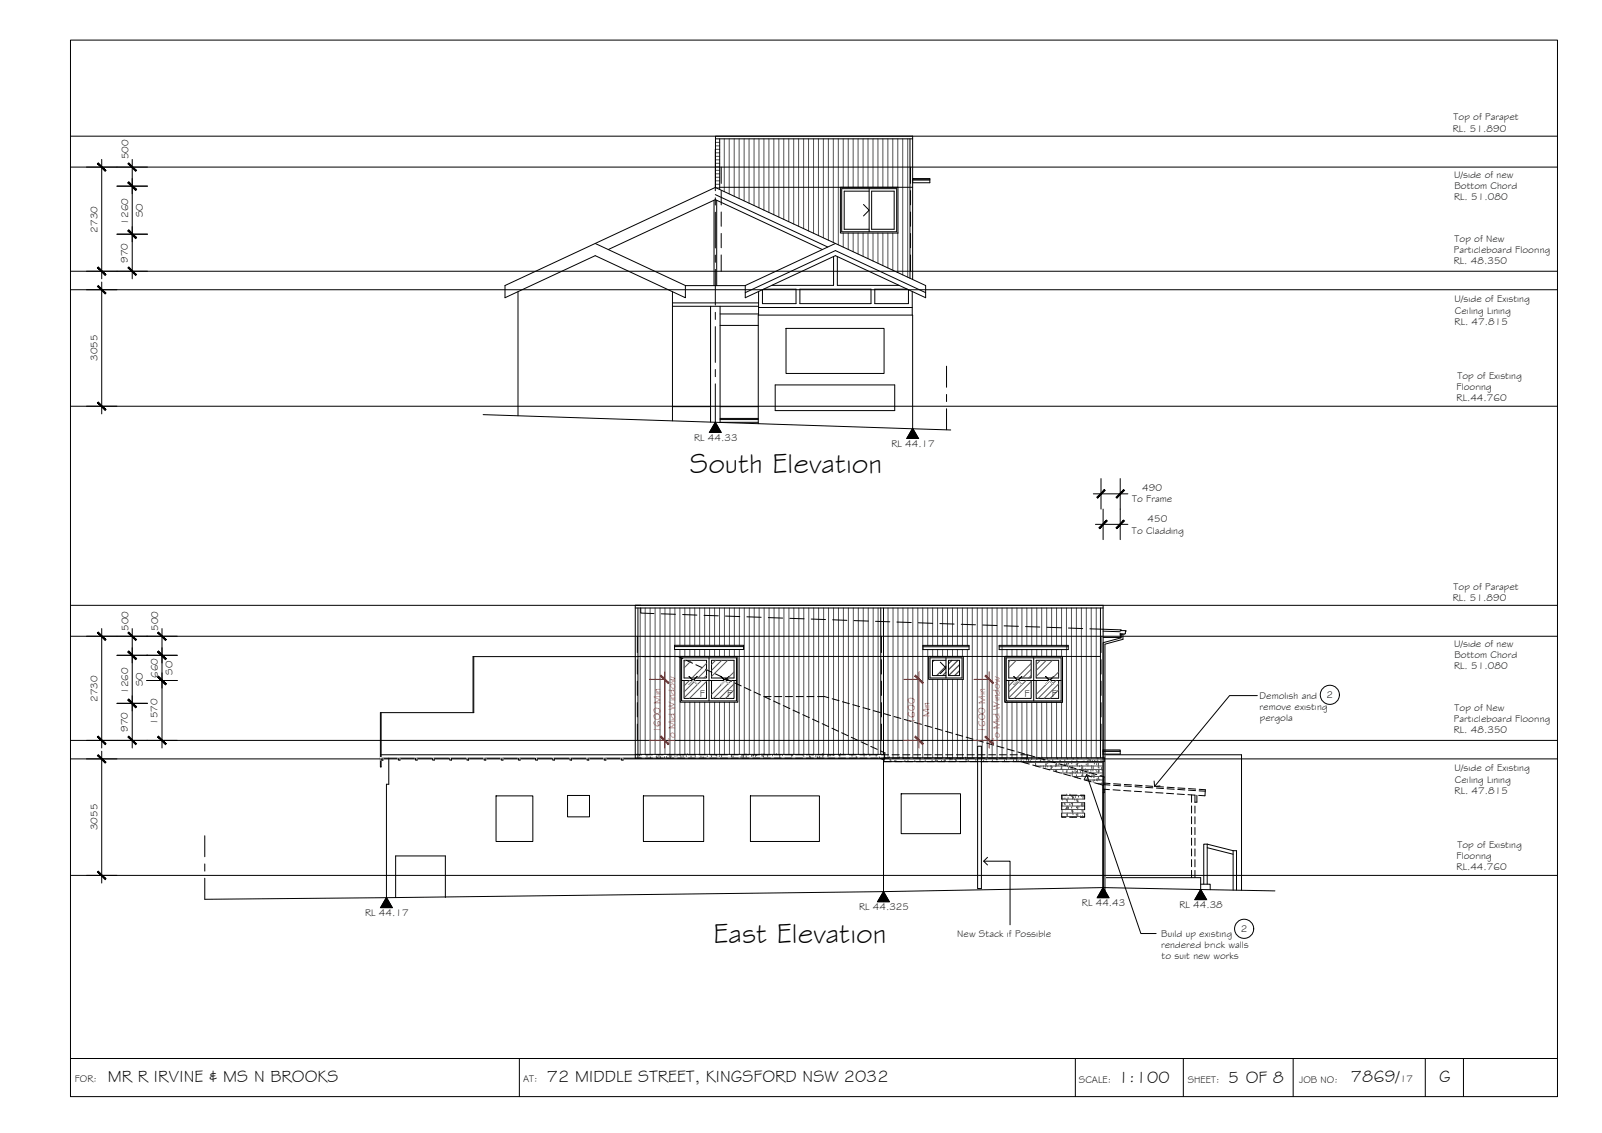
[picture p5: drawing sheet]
<svg xmlns="http://www.w3.org/2000/svg" width="420mm" height="297mm" viewBox="0 0 420 297" stroke-linecap="round" stroke-linejoin="round" font-family="sans-serif">
<!-- layer: CEILING-FLOOR LINES -->
<path d="M18.5 35.7h390M18.5 43.8h390M18.5 76h390M18.5 71.1h390M18.5 106.5h390M18.5 158.7h390M18.5 166.8h390M18.5 199h390M18.5 194.1h390M18.5 229.5h390" fill="none" stroke="#000" stroke-width=".26"/>
<!-- layer: HATCH -->
<g fill="none" stroke="#545454" stroke-width=".26">
<path d="M187.6 37.3h1.2M187.6 38.2h1.2M187.6 39.2h1.2M190 36.4v13.8M191.2 36.4v14.4M192.6 36.4v15M193.9 36.4v15.7M195.2 36.4v16.3M196.5 36.4v16.9M197.8 36.4v17.5M199.1 36.4v18.1M200.3 36.4v18.7"/>
<path d="M201.7 36.4v19.3M203 36.4v19.9M204.3 36.4v20.5M205.6 36.4v21.1M206.9 36.4v21.7M208.2 36.4v22.3M209.5 36.4v22.9M210.8 36.4v23.5M212.1 36.4v24.2M213.4 36.4v24.7M214.7 36.4v25.4M215.9 36.4v25.9"/>
<path d="M217.3 36.4v26.6M218.6 36.4v27.2M219.9 36.4v27.8M221.2 36.4v12.7M222.5 36.4v12.7M223.8 36.4v12.7M225.1 36.4v12.7M226.4 36.4v12.7M227.7 36.4v12.7M229 36.4v12.7M230.3 36.4v12.7M231.5 36.4v12.7"/>
<path d="M232.9 36.4v12.7M234.2 36.4v12.7M235.5 36.4v12.7M236.8 36.4v35.7M238.1 36.4v36.3M187.6 40.1h1.2M187.6 41h1.2M187.6 41.9h1.2M187.6 42.8h1.2M187.6 43.7h1.2M187.6 44.7h1.2M187.6 45.6h1.2"/>
<path d="M187.6 46.5h1.2M187.6 47.4h1.2M187.6 48.3h1.2M187.8 49.2h1M221.2 61.1v3.7M222.5 61.1v4.3M223.8 61.1v4.9M225.1 61.1v5.5M226.4 61.1v6.1M227.7 61.1v6.7M229 61.1v7.3M230.3 61.1v7.9"/>
<path d="M231.5 61.1v8.5M232.9 61.1v9.1M234.2 61.1v9.7M235.5 61.1v10.4M167.9 159.4v38.4M169.2 159.4v38.4M170.5 159.4v38.4M171.8 159.4v38.4M173.1 159.4v38.4M174.4 159.4v38.4M175.7 159.4v38.4M177 159.4v9.8"/>
<path d="M178.3 159.4v9.8M179.6 159.4v9.8M180.9 159.4v9.8M182.2 159.4v9.8M183.5 159.4v9.8M184.8 159.4v9.8M186.1 159.4v9.8M187.4 159.4v9.8M188.7 159.4v9.8M190 159.4v9.8M191.3 159.4v9.8M192.6 159.4v9.8"/>
<path d="M193.9 159.4v9.8M195.2 159.4v38.4M196.5 159.4v38.4M197.8 159.4v38.4M199.1 159.4v38.4M200.4 159.4v38.4M201.7 159.4v38.4M203 159.4v38.4M204.3 159.4v38.4M205.6 159.4v38.4M206.9 159.4v38.4M208.2 159.4v38.4"/>
<path d="M209.5 159.4v38.4M210.8 159.4v38.4M212.1 159.4v38.4M213.4 159.4v38.4M214.7 159.4v38.4M216 159.4v38.4M217.3 159.4v38.4M218.6 159.4v38.4M219.9 159.4v38.4M221.2 159.4v38.4M222.5 159.4v38.4M223.8 159.4v38.4"/>
<path d="M225.1 159.4v38.4M226.4 159.4v38.4M227.7 159.4v38.4M229 159.4v38.4M230.3 159.4v38.4M232.9 159.4v39.3M234.2 159.4v39.3M235.5 159.4v39.3M236.8 159.4v39.3M238.1 159.4v39.3M239.4 159.4v39.3M240.7 159.4v39.3"/>
<path d="M242 159.4v39.3M243.3 159.4v9.8M244.6 159.4v9.8M245.9 159.4v9.8M247.2 159.4v9.8M248.5 159.4v9.8M249.8 159.4v9.8M251.1 159.4v9.8M252.4 159.4v9.8M253.7 159.4v9.8M255 159.4v39.3M256.3 159.4v39.3"/>
<path d="M257.6 159.4v39.3M258.9 159.4v39.3M260.2 159.4v39.3M261.5 159.4v39.3M262.8 159.4v39.3M264.1 159.4v9.8M265.4 159.4v9.8M266.7 159.4v9.8M268 159.4v9.8M269.3 159.4v9.8M270.6 159.4v9.8M271.9 159.4v9.8"/>
<path d="M273.2 159.4v9.8M274.5 159.4v9.8M275.8 159.4v9.8M277.1 159.4v9.8M278.4 159.4v9.8M279.7 159.4v39.3M281 159.4v39.3M282.3 159.4v39.3M283.6 159.4v39.3M284.9 159.4v39.3M286.2 159.4v39.3M287.5 159.4v39.3"/>
<path d="M177 170.3v27.5M178.3 170.3v27.5M179.6 170.3v1.8M179.8 173.1l-.4 .4M180.8 178.4l-1.4 1.4M180.9 170.3v1.8M181.4 173.1l-2 2M182.2 170.3v1.8M182.4 178.4l-3 3M183.5 170.3v1.8M184 178.4l-4.6 4.6M184.8 170.3v1.8"/>
<path d="M185.3 173.9l-3.8 3.9M185.3 175.5l-2.2 2.3M185.3 177.1l-.7 .7M185.3 178.6l-4.5 4.5M186.1 170.3v1.8M187.4 170.3v1.8M187.7 173.1l-1.1 1.1M188.7 170.3v1.8M189.3 173.1l-2.7 2.7M190 170.3v1.8M190.3 178.4l-3.7 3.6M190.8 173.1l-4.2 4.2"/>
<path d="M191.3 170.3v1.8M191.8 178.4l-4.7 4.7M192.5 176.2l-1.6 1.6M192.5 177.7v.1M192.5 179.3l-3.8 3.8M192.6 170.3v1.8M193.9 170.3v27.5M243.3 170.3v28.4M244.6 170.3v1.8M244.6 178.1v20.6M244.9 173.1l-.3 .4M245.9 170.3v1.8"/>
<path d="M245.9 178.1v20.6M247.2 170.3v1.8M247.2 178.1v20.6M248.1 174.7l-2.4 2.4M248.1 176.2l-.9 .9M248.5 170.3v1.8M248.5 178.1v20.6M249.7 173.1l-.9 .9M249.8 170.3v1.8M249.8 178.1v20.6M251.1 170.3v1.8M251.1 178.1v20.6"/>
<path d="M251.2 173.1l-2.4 2.5M251.7 174.3l-2.9 2.8M251.7 175.8l-1.3 1.3M252.4 170.3v1.8M252.4 178.1v20.6M253.7 170.3v28.4M264.1 170.3v1.8M265 173.1l-.4 .4M265.4 170.3v1.8M266 178.4l-1.4 1.4M266.6 173.1l-2 2M266.7 170.3v1.8"/>
<path d="M267.6 178.4l-3 3M268 170.3v1.8M269.1 178.4l-4.5 4.6M269.3 170.3v1.8M270.5 173.9l-3.9 3.9M270.5 175.5l-2.3 2.3M270.5 177.1l-.7 .7M270.5 178.6l-4.5 4.5M270.6 170.3v1.8M271.9 170.3v1.8M272.8 173.1l-1 1.1M273.2 170.3v1.8"/>
<path d="M274.4 173.1l-2.6 2.7M274.5 170.3v1.8M275.4 178.4l-3.6 3.6M275.8 170.3v1.8M276 173.1l-4.2 4.2M277 178.4l-4.7 4.7M277.1 170.3v1.8M277.7 176.2l-1.6 1.6M277.7 177.7l-.1 .1M277.7 179.3l-3.9 3.8M278.4 170.3v1.8M167.7 198.2h.1"/>
<path d="M167.8 198.7h.1M169.7 198.4h.1M170.6 198.6h.1M172.1 198.5h.1M172.3 198.7h.1M172.8 198.4h.1M173.2 198.6h.1M174.3 198.7h.1M174.8 198.6h.1M175.5 197.9h.1M175.6 198.5h.1M175.7 198.1h.1"/>
<path d="M175.8 198.6h.1M176 198.4h.1M177 198.3h.1M177.6 198.2h.1M178.4 198.1h.1M178.6 198.5h.1M179.2 198.4h.1M179.6 184.1v13.7M179.8 197.9h.1M180 198.3h.1M180.3 197.9h.1M180.9 184.1v13.7"/>
<path d="M181.2 198.5h.1M182.2 184.1v13.7M182.3 198.3h.1M183.5 184.1v13.7M183.8 198.5h.1M184.4 198.7h.1M184.8 184.1v13.7M185.5 198.3h.1M186.1 184.1v13.7M186.6 198.4h.1M187.4 184.1v13.7M187.8 198.1h.1"/>
<path d="M188 198.3h.1M188.7 198.3h.1M188.7 184.1v13.7M189.2 198.4h.1M190 184.1v13.7M191.3 184.1v13.7M191.8 198.4h.1M192.3 198.5h.1M192.5 180.9l-2.2 2.2M192.6 184.1v13.7M194.4 198.6h.1M194.6 198.3h.1"/>
<path d="M194.9 198.6h.1M195 198.3h.1M195.7 197.9h.1M195.7 198.5h.1M197.1 198.3h.1M197.2 198.2h.1M197.6 198.2h.1M198.1 198.3h.1M198.4 198.1h.1M199.8 198.2h.1M199.8 197.9h.1M200.1 198.2h.1"/>
<path d="M200.2 198.4h.1M200.4 197.9h.1M201.3 198.3h.1M202.6 198.2h.1M203.6 197.8h.1M204.5 198.3h.1M204.5 198.6h.1M205.2 198.1h.1M207.6 198.3h.1M207.8 198.1h.1M207.9 198.1h.1M210.6 198h.1"/>
<path d="M210.8 198.3h.1M212.3 198.4h.1M212.5 198.6h.1M213.2 198h.1M214 198.3h.1M214.4 198.6h.1M215 198.6h.1M215.7 197.8h.1M215.8 198.5h.1M215.8 198h.1M215.9 198h.1M217.2 198.3h.1"/>
<path d="M217.7 198.2h.1M218.5 198.1h.1M218.6 197.9h.1M219.9 197.9h.1M220.2 198.2h.1M220.3 198.3h.1M220.4 197.8h.1M221.3 197.9h.1M223.5 198.3h.1M223.8 197.9h.1M224.6 198.6h.1M224.8 198.7h.1"/>
<path d="M226.6 197.8h.1M226.6 198.3h.1M228 198h.1M228.1 198.2h.1M229.8 198.3h.1M230.6 198.7h.1M231.8 199h.1M231.8 199.6h.1M232.3 198.9h.1M233.1 198.8h.1M233.3 198.7h.1M233.4 199.3h.1"/>
<path d="M233.6 199.5h.1M234.7 199.6h.1M235 199.6h.1M235.9 198.7h.1M236.8 198.7h.1M237 198.9h.1M237.3 199.6h.1M238.1 199.5h.1M239.9 199.6h.1M241.3 199.5h.1M241.3 199.1h.1M242.7 199.5h.1"/>
<path d="M244.5 199.5h.1M245.3 199.5h.1M245.7 199.5h.1M245.9 199.7h.1M246.9 199.6h.1M247.6 199.5h.1M247.8 199.5h.1M247.9 199.5h.1M249.1 198.9h.1M249.1 199.3h.1M249.3 199.1h.1M249.7 199.3h.1"/>
<path d="M250.5 199.2h.1M250.7 199.4h.1M250.8 199.5h.1M251.9 199h.1M252.4 198.9h.1M253.2 198.8h.1M253.3 199.4h.1M253.6 199.3h.1M253.9 199.5h.1M255.9 199.4h.1M256.9 198.7h.1M257.1 199.5h.1"/>
<path d="M258 199.6h.1M258.7 199.3h.1M260.3 199.5h.1M261.3 199.2h.1M261.4 199.1h.1M261.5 199.2h.1M263.4 199.5h.1M263.9 199.2h.1M264.1 184.1v14.6M265.4 184.1v14.6M265.8 199.5h.1M266.6 199.5h.1"/>
<path d="M266.7 199.2h.1M266.7 184.1v14.6M267 199.6h.1M267.8 199.5h.1M268 184.1v14.6M268.5 199.7h.1M268.5 199.9h20.8M268.8 199.9v.1M269.2 198.9h.1M269.2 199.3h.1M269.3 184.1v14.6M269.3 199.1h.1"/>
<path d="M269.8 199.2h.1M269.8 199.5h.1M270.2 199.7v.2M270.2 199.7h.1M270.3 199.7h.1M270.5 199.9h.1M270.6 199.1h.1M270.6 184.1v14.6M271.6 199.9v.9M271.6 199.7h.1M271.9 184.1v14.6M271.9 199.1h.1"/>
<path d="M272 199h.1M272.5 198.9h.1M272.8 199.7h.1M272.9 199.5h.1M273 199.7v.2M273.2 184.1v14.6M273.3 198.8h.1M273.6 199.2h.1M273.8 199.4h.1M274.3 199.9v.9M274.5 184.1v14.6M274.7 199h.1"/>
<path d="M274.8 199.7h.1M275.7 199.7v.2M275.8 184.1v14.6M276.1 199.5h.1M277.1 184.1v14.6M277.1 199.9v.9M277.2 198.8h.1M277.3 199h.1M277.7 180.9l-2.3 2.2M278 199.7h.1M278.1 199.6h.1M278.4 184.1v14.6"/>
<path d="M278.5 199.7v.2M279.3 199.5h.1M279.8 199.9v.9M279.9 199h.1M281.1 199.7h.1M281.2 199.7v.2M281.5 199h.1M282.4 199.5h.1M282.6 199.9h.1M282.6 199.9v.9M282.7 198.9h.1M283 200h.1"/>
<path d="M283.8 199.9h.1M284 199.7v.2M284.3 199.7h.1M285.2 199.7h.1M285.3 198.9h.1M285.3 199.9v.9M285.6 199.4h.1M285.9 199.4h.1M286.1 199.6h.1M286.6 199.7h.1M286.7 199.7v.2M287.1 199.6h.1"/>
<path d="M287.5 199.7h.1M287.9 199.5h.1M287.9 198.9h.1M288.1 199.9v.9M288.8 199.4h.1M289.2 198.8h.1M289.3 199.3h.1M289.4 199h.1M271.6 200.7h.1M271.7 200.8h17.6M273 200.8v.4M273.6 201h.1"/>
<path d="M274.2 201.1h.1M274.3 200.7h.1M274.8 201.1h.1M274.8 200.1h.1M274.9 201.7h14.4M275.6 200.9h.1M275.7 201.6h.1M275.7 200.8v.9M275.8 201.1h.1M276 201.2h.1M276.8 201h.1M276.8 202h.1"/>
<path d="M276.9 200.7h.1M277 200.8h.1M277.1 201.7v.7M277.5 200.7h.1M278.1 202.6h11.2M278.3 201.6h.1M278.3 200.6h.1M278.5 200.8v.9M278.5 202.6v.1M278.5 208.6h6M278.5 209.5h6M278.5 210.4h6"/>
<path d="M278.5 211.3h6M278.5 212.2h6M278.5 213.2h6M278.5 214.1h6M278.5 208.6v.9M278.5 210.4v.9M278.5 212.2v1M278.5 214.1v.2M278.6 209.8h.1M278.8 202.3h.1M278.8 209.5h.1M279.1 210.8h.1"/>
<path d="M279.2 200.5h.1M279.3 209.5h.1M279.3 211h.1M279.4 200.7h.1M279.4 212.3h.1M279.6 200.6h.1M279.7 202.5h.1M279.7 209.8h.1M279.7 212h.1M279.7 200.4h.1M279.8 211.8h.1M279.8 208.5h.1"/>
<path d="M279.8 213.7h.1M279.8 201.7v.9M279.9 208.5v.1M279.9 209.5v.9M279.9 211.3v.9M279.9 213.2v.9M280 201h.1M280.1 209.4h.1M280.2 211.8h.1M280.2 201.5h.1M280.2 212h.1M280.3 200.3h.1"/>
<path d="M280.6 211h.1M280.6 208.5h.1M280.7 202.9h.1M280.9 201.6h.1M281 208.8h.1M281.1 210.8h.1M281.1 211.9h.1M281.1 200.2h.1M281.1 212.7h.1M281.2 202.9h.1M281.2 212.7h.1M281.2 200.8v.9"/>
<path d="M281.2 202.6v.9M281.2 202.4h.1M281.3 208.6v.9M281.3 210.4v.9M281.3 212.2v1M281.3 214.1v.2M281.3 203.6h8M281.4 212.9h.1M281.4 213.5h.1M281.4 202.6h.1M281.5 209.2h.1M281.5 209.3h.1"/>
<path d="M281.8 209.7h.1M281.9 202.3h.1M282 202.7h.1M282 209.1h.1M282.3 200.5h.1M282.3 209.8h.1M282.3 213.7h.1M282.3 203.4h.1M282.3 202.5h.1M282.3 211.8h.1M282.4 213.7h.1M282.5 200.1h.1"/>
<path d="M282.5 211.7h.1M282.5 210.2h.1M282.6 201.7v.9M282.6 203.6v.3M282.6 212.3h.1M282.7 208.5v.1M282.7 209.5v.9M282.7 211.3v.9M282.7 213.2v.9M282.7 210.4h.1M282.8 200.1h.1M282.9 209h.1"/>
<path d="M283 211.6h.1M283.1 201h.1M283.4 202.6h.1M283.4 214.2h.1M283.6 211.2h.1M283.6 200.9h.1M283.7 201.5h.1M283.7 208.8h.1M283.7 203.4h.1M283.7 210.7h.1M283.8 211h.1M283.8 212.7h.1"/>
<path d="M283.8 211.5h.1M283.9 202.5h.1M283.9 214.1h.1M284 203.6h.1M284 200.8v.9M284 202.6v1M284 208.6v.9M284 210.4v.9M284 212.2v1M284 214.1v.2M284.3 208.8h.1M284.5 204.5h4.8"/>
<path d="M284.6 201.8h.1M284.7 202.4h.1M284.8 202h.1M284.9 200.5h.1M285 202.5h.1M285 204.5h.1M285.1 202.3h.1M285.3 201.7v.9M285.3 203.6v.9M285.7 202.8h.1M285.9 204.8h.1M286.1 202.2h.1"/>
<path d="M286.3 201.5h.1M286.3 201h.1M286.4 203.4h.1M286.6 202.1h.1M286.7 200.8v.9M286.7 202.6v1M286.7 204.5v.6M286.7 203.7h.1M286.9 203.9h.1M287 200.3h.1M287.1 204.7h.1M287.1 203.6h.1"/>
<path d="M287.5 202h.1M287.6 204.6h.1M287.6 200.5h.1M287.7 202.4h.1M287.7 205.4h1.6M287.7 204.4h.1M287.8 204.7h.1M288 201.2h.1M288.1 201.7v.9M288.1 203.6v.9M288.1 205.4v.1M288.2 201.4h.1"/>
<path d="M288.3 202.3h.1M288.4 204.5h.1M288.8 205.6h.1M288.9 201.8h.1M288.9 201.5h.1M289 203.4h.1M289 205.4h.1M289.1 204.8h.1M289.1 202.2h.1"/>
</g>
<!-- layer: MASK -->
<g fill="#fff" stroke="#fff" stroke-width=".26">
<path d="M256.4 195.6l1 25.3v-25.3zM256.4 195.6l1 25.3h-1z"/>
<path d="M294 166.2l.5 1v-1zM294 166.2l.5 1h-.5z"/>
<path d="M294 167.2l.5 .4v-.4zM292.6 167.6l1.4-.4 .5 .4z"/>
<path d="M291.2 168.5l3.3-.9h-1.9zM289.3 168.5l3.3-.9-1.4 .9z"/>
<path d="M289.3 168.5l.5 .4 1.4-.4zM289.3 168.5l.5 .4h-.5z"/>
<path d="M289.3 168.9l.5 65v-65zM289.3 168.9l.5 65h-.5z"/>
<path d="M100 198.8l.4 .5v-.5zM100 198.8l.4 .5v-.5zM100 198.8l.4 .5h-.4zM100 198.8l.4 .5h-.4z"/>
<path d="M104.5 198.8l.4 .5v-.5zM104.5 198.8l.4 .5h-.4z"/>
<path d="M109 198.8l.4 .5v-.5zM109 198.8l.4 .5h-.4z"/>
<path d="M113.5 198.8l.4 .5v-.5zM113.5 198.8l.4 .5h-.4z"/>
<path d="M117.9 198.8l.5 .5v-.5zM117.9 198.8l.5 .5h-.5z"/>
<path d="M122.5 198.8l.4 .5v-.5zM122.5 198.8l.4 .5h-.4z"/>
<path d="M127 198.8l.4 .5v-.5zM127 198.8l.4 .5h-.4z"/>
<path d="M131.5 198.8l.4 .5v-.5zM131.5 198.8l.4 .5h-.4z"/>
<path d="M136 198.8l.4 .5v-.5zM136 198.8l.4 .5h-.4z"/>
<path d="M140.4 198.8l.5 .5v-.5zM140.4 198.8l.5 .5h-.5z"/>
<path d="M145 198.8l.4 .5v-.5zM145 198.8l.4 .5h-.4z"/>
<path d="M149.5 198.8l.4 .5v-.5zM149.5 198.8l.4 .5h-.4z"/>
<path d="M154 198.8l.4 .5v-.5zM154 198.8l.4 .5h-.4z"/>
<path d="M158.5 198.8l.4 .5v-.5zM158.5 198.8l.4 .5h-.4z"/>
<path d="M162.9 198.8l.5 .5v-.5zM162.9 198.8l.5 .5h-.5z"/>
</g>
<!-- layer: EXISTING -->
<g fill="none" stroke="#000" stroke-width=".26">
<path d="M187.3 52.5v22.4M187.6 51l29.5 13.8M188 52.5v22.4M135.9 76.5v32.5M156.1 63.8l23.7 11.1M159.5 65.4l28.1-13.1 28.1 13.1M176.4 79.4h22.6M176.4 76.5v33.8M179.8 74.9v3.2l-23.7-11.1-23.7 11.1v-3.2l55.2-25.8 55.2 25.8v3.2l-23.7-11.1-23.6 11.1v-3.2M179.8 74.9h15.7M195.5 76.7l23.6-11 23.7 11M199 76.5v6.1"/>
<path d="M200.3 75.8h8.5v3.8h-8.8v-3.6M209.8 75.8h18.6v3.8h-18.6zM218.6 67.3v7.5h-16.2M219.1 63.8l-23.6 11.1M219.6 67.3v7.5h16.2M237.9 75.8h-8.5v3.8h8.9v-3.6M239.3 76.4v6.2M176.4 80.3h22.6M186.4 80.3v30.4M188.9 80.3v30.4h10M188.9 82.3h10M188.9 85.3h10"/>
<path d="M199 80.6h40.3M206.1 86.1h25.8v11.8h-25.8zM176.4 106.6h10M188.9 109.7h10M188.9 110h10M188.9 106.6h10M198.9 111.1v-28.5h40.5v29.7M203.3 100.9h31.4v6.7h-31.4zM124.3 172.1v14.7h-24.5v14.3h.2v-14.3M166.6 172.1h-42.5v14.7M100 197.9h66.6M100.4 198.8v.5h-.4v-.5h66.6"/>
<path d="M102 198.8v6.8h-.6v29.7M104.5 198.8v.5h.4v-.5M109 198.8v.5h.4v-.5M113.5 198.8v.5h.4v-.5M117.9 198.8v.5h.5v-.5M122.5 198.8v.5h.4v-.5M127 198.8v.5h.4v-.5M131.5 198.8v.5h.4v-.5M136 198.8v.5h.4v-.5M140.4 198.8v.5h.5v-.5M145 198.8v.5h.4v-.5M149.5 198.8v.5h.4v-.5"/>
<path d="M154 198.8v.5h.4v-.5M158.5 198.8v.5h.4v-.5M162.9 198.8v.5h.5v-.5M231.7 198.8v35.9M130.1 208.7h9.6v11.9h-9.6zM148.9 208.5h5.7v5.7h-5.7zM168.7 208.7h15.9v11.9h-15.9zM196.8 208.7h18.1v11.9h-18.1zM236.4 208.1h15.5v10.5h-15.5zM278.5 213.2v1.1h1.1M278.5 210.4v1.9M279.6 208.5h-1.1v1"/>
<path d="M280.5 214.3h1.9M280.5 208.5h1.9M283.3 208.5h1.2v1M284.5 213.2v1.1h-1.2M284.5 210.4v1.9M289.3 205.9v28M289.6 206.9v.9h-.3M103.8 235.3v-10.9h13v10.9M289.3 230.1h25.6v3.4M314.9 231.8h2.5v1.4M316.6 221.3h-.9v10.5M316.6 221.3v10.5"/>
<path d="M316.6 221.3l6.8 1.7M316.6 222.2l6.8 1.8M323.4 223h.9v10.4M323.4 223v10.4"/>
</g>
<!-- layer: 0.13 -->
<g fill="none" stroke="#000" stroke-width=".26">
<path d="M189.2 43.8v4.3M189.2 50v3.7M189.2 55.6v3.7M238.8 43.8v4.3M238.8 50v3.7M238.8 55.6v3.7M189.2 61.2v3.8M189.2 66.8v4.3M238.8 61.2v3.8M238.8 66.8v4.3M168 159.4v1.3l3.5 .2M167.2 166.8v4.3"/>
<path d="M167.2 172.9v3.8M167.2 178.6v3.7M173.4 160.9l3.8 .2M179 161.1l3.8 .2M184.6 161.3l3.8 .2M190.3 161.5l3.7 .1M195.9 161.7l3.7 .1M201.5 161.9l3.8 .1M207.1 162.1l3.8 .1M212.8 162.3l3.7 .1M218.4 162.5l3.7 .1M224 162.7l3.7 .1"/>
<path d="M229.6 162.9l3.8 .1M231.2 166.8v4.3M231.2 172.9v3.8M231.2 178.6v3.7M235.2 163.1l3.8 .1M240.9 163.3l3.7 .1M246.5 163.5l3.7 .1M252.1 163.7l3.7 .1M257.7 163.9l3.8 .1M263.3 164.1l3.8 .1M269 164.3l3.7 .1M274.6 164.5l3.7 .1"/>
<path d="M280.2 164.6l3.8 .2M285.8 164.9l3.5 .1M288.8 166.8v4.3M288.8 172.9v3.8M288.8 178.6v3.7M289.3 165.5l4.5 .1M167.2 184.2v3.8M167.2 189.8v4.3M231.2 184.2v3.8M231.2 189.8v4.3M288.8 184.2v3.8M288.8 189.8v4.3"/>
<path d="M289.3 197.9h36.3v35.5"/>
</g>
<!-- layer: SERVICES -->
<path d="M294 166.2v1l-4.7 1.3v65.4h.5v-65l4.7-1.3v-1.4M256.4 195.6v37.4h1v-37.4" fill="none" stroke="#000" stroke-width=".26"/>
<!-- layer: NEWWORK -->
<g fill="none" stroke="#000" stroke-width=".26">
<path d="M187.6 36.4h51.8M188.8 36.4v13.3M238.7 36.4v36.6M187.6 49.2v-13.5h51.8v37.6M188.8 49.1h50.6M220.4 49.1h15.1v12h-15.1zM239.4 46.8h4.5v1.1h-4.5zM239.4 47.2h4.5M166.6 159.4h122.7M167.3 159.4v39.4M231 159.4v38.4M231.7 159.4v38.4"/>
<path d="M288.6 159.4v39.3M167.3 172.1h121.3M176.9 169.2h18.1v1.1h-18.1zM176.9 169.5h18.1M178.4 172.1h15.1v12h-15.1zM242.1 169.2h12.1v1.1h-12.1zM242.1 169.6h12.1M243.6 172.1h9.1v6h-9.1zM262.1 169.2h18.1v1.1h-18.1zM262.1 169.6h18.1M263.6 172.1h15.1v12h-15.1zM289.3 165l6 .3-.3 .9"/>
<path d="M293.8 166.2h1.2M293.8 166v.9M293.8 165.3h.2M294 166.2v.9h-4.7M166.6 197.8h65.4v1h-65.4v-40.1h122.7v40M232 198.7h57.6v1h-57.9M256.4 195.6h1M289.3 196.6h4.5v1.1h-4.5zM289.3 199.7v6.2M289.3 196.9h4.5"/>
</g>
<!-- layer: BORDER -->
<path d="M18.5 10.5h390v277h-390zM18.5 277.5h390M136.2 277.5v10M282 277.5v10M310.4 277.5v10M339.2 277.5v10M373.8 277.5v10M383.8 277.5v10" fill="none" stroke="#000" stroke-width=".26"/>
<!-- layer: DIMENSION -->
<g fill="none" stroke="#000" stroke-width=".26">
<path d="M22.7 43.8h16M26.7 41.8v31.3M30.7 48.8h8M34.7 41.8v31.3M22.7 76h8M22.7 71.1h16M26.7 73.9v34.6M30.7 61.4h8M22.7 106.5h8M286.8 129.5h9M287.3 137.5h8.5M288.8 125.5v8"/>
<path d="M289.3 133.5v8M293.8 125.5v16M22.7 166.8h23.8M26.7 164.8v31.3M30.7 171.8h15.8M34.7 164.8v31.3M38.5 178.4h8M42.5 169.8v10.6M42.5 164.8v9M42.5 176.4v19.7M22.7 199h8M22.7 194.1h23.8"/>
<path d="M26.7 196.9v34.6M30.7 184.4h8M22.7 229.5h8"/>
</g>
<!-- layer: 0 -->
<g fill="#000" stroke="#000" stroke-width=".26">
<path d="M25.6 42.9l2 2 .2-.2zM25.6 42.9l.2-.2 2 2z"/>
<path d="M33.8 47.7l-.2 .2 2.2 1.8zM33.6 47.9l2.2 1.8-.2 .2z"/>
<path d="M33.6 47.9l2 2 .2-.2zM33.6 47.9l.2-.2 2 2z"/>
<path d="M33.6 42.9l2 2 .2-.2zM33.6 42.9l.2-.2 2 2z"/>
<path d="M25.6 70.2l2.2 1.8-2-2zM25.6 70.2l2.2 1.8-.2 .2z"/>
<path d="M25.6 75.1l2 2 .2-.3zM25.6 75.1l.2-.2 2 1.9z"/>
<path d="M33.6 70.2l2.2 1.8-2-2zM33.6 70.2l2.2 1.8-.2 .2z"/>
<path d="M33.6 60.5l2.2 1.8-2-2zM33.6 60.5l2.2 1.8-.2 .2z"/>
<path d="M33.6 60.5l2 2 .2-.2zM33.6 60.5l.2-.2 2 2z"/>
<path d="M25.6 105.6l2.2 1.8-2-2zM25.6 105.6l2.2 1.8-.2 .2z"/>
<path d="M289.7 128.4l-1.8 2.2 2-2zM289.7 128.4l-1.8 2.2-.2-.2z"/>
<path d="M290.2 136.4l-1.8 2.2 2-2zM290.2 136.4l-1.8 2.2-.2-.2z"/>
<path d="M292.7 130.4l.2 .2 1.8-2.2zM294.7 128.4l.2 .2-2 2z"/>
<path d="M292.7 138.4l.2 .2 1.8-2.2zM294.7 136.4l.2 .2-2 2z"/>
<path d="M25.6 165.9l2 2 .2-.2zM25.6 165.9l.2-.2 2 2z"/>
<path d="M33.8 170.7l-.2 .2 2.2 1.8zM33.6 170.9l2.2 1.8-.2 .2z"/>
<path d="M33.6 170.9l2 2 .2-.2zM33.6 170.9l.2-.2 2 2z"/>
<path d="M33.6 165.9l2 2 .2-.2zM33.6 165.9l.2-.2 2 2z"/>
<path d="M41.6 170.7l-.2 .2 2.2 1.8zM41.4 170.9l2.2 1.8-.2 .2z"/>
<path d="M41.6 170.7l-.2 .2 2.2 1.8zM41.4 170.9l2.2 1.8-.2 .2z"/>
<path d="M41.4 177.5l2 2 .2-.2zM41.6 177.3l2 2-2.2-1.8z"/>
<path d="M41.4 177.5l2 2 .2-.2zM41.6 177.3l2 2-2.2-1.8z"/>
<path d="M41.4 165.9l2 2 .2-.2zM41.6 165.7l2 2-2.2-1.8z"/>
<path d="M25.8 193l-.2 .2 2.2 1.8zM25.6 193.2l2.2 1.8-.2 .2z"/>
<path d="M33.8 193l-.2 .2 2.2 1.8zM33.6 193.2l2.2 1.8-.2 .2z"/>
<path d="M33.6 183.5l2.2 1.8-2-2zM33.6 183.5l2.2 1.8-.2 .2z"/>
<path d="M33.6 183.5l2 2 .2-.2zM33.6 183.5l.2-.2 2 2z"/>
<path d="M41.6 193l-.2 .2 2.2 1.8zM41.4 193.2l2.2 1.8-.2 .2z"/>
<path d="M25.6 198.1l2 2 .2-.3zM25.6 198.1l.2-.2 2 1.9z"/>
<path d="M25.8 228.4l-.2 .2 2.2 1.8zM25.6 228.6l2.2 1.8-.2 .2z"/>
</g>
<!-- layer: BOUNDARY -->
<g fill="none" stroke="#000" stroke-width=".26">
<path d="M187.6 39.1v10.9M187.6 51.9v1.9M187.6 55.6v9.4M187.6 66.9v1.9M187.6 70.6v9.4M187.6 81.9v1.8M187.6 85.6v9.4M187.6 96.9v1.9M248.2 96v5.5M187.6 100.6v10.9M248.2 103.4v1.9M248.2 107.2v5.5"/>
<path d="M53.7 219.1v5.5M53.7 226.5v1.9M53.7 230.2v5.6"/>
</g>
<!-- layer: EXISTING DEMOLISHED -->
<g fill="none" stroke="#000" stroke-width=".26">
<path d="M166.6 172.1h1M168.5 172.1h1.9M171.3 172.1h1.9M174.1 172.1h1.9M176.9 172.1h1l1.2 .6M179.9 173.1l1.7 .8M182.5 174.3l1.7 .8M185 175.5l1.7 .8M187.6 176.6l1.7 .9M190.1 177.8l1.7 .8M192.7 179l1.7 .8M166.6 198.8h1.7"/>
<path d="M166.6 197.9h1.7M169.3 198.8h1.8M169.3 197.9h1.8M172.1 198.8h1.9M172.1 197.9h1.9M174.9 198.8h1.9M174.9 197.9h1.9M177.7 198.8h1.9M177.7 197.9h1.9M180.5 198.8h1.9M180.5 197.9h1.9M183.3 198.8h1.9"/>
<path d="M183.3 197.9h1.9M186.1 198.8h1.9M186.1 197.9h1.9M189 198.8h1.8M189 197.9h1.8M191.8 198.8h1.8M191.8 197.9h1.8M194.6 198.8h1.9M194.6 197.9h1.9M195.2 180.2l1.7 .8M197.4 198.8h1.9M197.4 197.9h1.9"/>
<path d="M197.8 181.4l1.7 .8M200.2 198.8h1.9M200.2 197.9h1.9M202.2 182.6h-1.9l1.7 .8M202.9 183.8l1.7 .8M203 198.8h1.9M203 197.9h1.9M203.2 182.6h1.8M205.4 185l1.7 .8M205.8 198.8h1.9M205.8 197.9h1.9M206 182.6h1.9"/>
<path d="M208 186.2l1.7 .8M208.6 198.8h1.9M208.6 197.9h1.9M208.8 182.6h1.9M210.5 187.4l1.7 .7M211.5 198.8h1.8M211.5 197.9h1.8M211.6 182.6h1.9M213.1 188.5l1.7 .8M214.3 198.8h1.8M214.3 197.9h1.8M214.4 182.6h1.9l1 .3"/>
<path d="M215.6 189.7l1.7 .8M217.1 198.8h1.9M217.1 197.9h1.9M218.2 190.9l1.7 .8M218.3 183.2l1.8 .5M219.9 198.8h1.9M219.9 197.9h1.9M220.7 192.1l1.7 .8M220.9 184l1.8 .5M222.7 198.8h1.9M222.7 197.9h1.9M223.3 193.3l1.7 .8"/>
<path d="M223.7 184.7l1.8 .6M225.5 198.8h1.9M225.5 197.9h1.9M225.8 194.5l1.7 .8M226.4 185.5l1.8 .5M228.3 198.8h1.9M228.3 197.9h1.9M228.4 195.7l1.7 .8M229.1 186.3l1.8 .5M230.9 196.9l1.2 .5-.2 .5v1.4l-1.1-.5M231.1 198.8h1.9M231.1 197.9h1.9"/>
<path d="M231.7 199.7h2.1M231.8 187.1l1.8 .5M234 198.8h1.8M234 197.9h1.8M234.5 187.8l1.8 .6M234.7 199.7h1.9M236.8 198.8h1.8M236.8 197.9h1.8M237.2 188.6l1.8 .5M237.5 199.7h1.9M239.6 198.8h1.9M239.6 197.9h1.9"/>
<path d="M239.9 189.4l1.8 .5M240.3 199.7h1.9M242.4 198.8h1.9M242.4 197.9h1.9M242.6 190.2l1.8 .5M243.1 199.7h1.9M245.2 198.8h1.9M245.2 197.9h1.9M245.3 190.9l1.8 .6M246 199.7h1.8M248 191.7l1.8 .5M248 198.8h1.9"/>
<path d="M248 197.9h1.9M248.8 199.7h1.8M250.7 192.5l1.8 .5M250.8 198.8h1.9M250.8 197.9h1.9M251.6 199.7h1.9M253.4 193.3l1.8 .5M253.6 198.8h1.9M253.6 197.9h1.9M254.4 199.7h1.9M256.1 194l1.8 .6M256.5 198.8h1.8"/>
<path d="M256.5 197.9h1.8M257.2 199.7h1.9M258.8 194.8l1.8 .5M259.3 198.8h1.8M259.3 197.9h1.8M260 199.7h1.9M261.5 195.6l1.8 .5M262.1 198.8h1.9M262.1 197.9h1.9M262.8 199.7h1.9M264.2 196.4l1.8 .5M264.9 198.8h1.9"/>
<path d="M264.9 197.9h1.9M265.6 199.7h2.1l2.2 .6M266.9 197.1l1.8 .6M267.7 197.9h1.7v.9h-1.7M269.6 197.9l1.8 .5M272.3 198.7l1.8 .5M275 199.5l1.8 .5M270.9 200.6l1.8 .5M273.5 201.4l1.9 .5M276.3 202.1l1.8 .5M277.7 200.3l1.8 .5M279 202.9l1.8 .5"/>
<path d="M280.4 201l1.8 .5M281.7 203.7l1.8 .5M283.1 201.8l1.8 .5M284.4 204.4l1.8 .6M285.8 202.6l1.8 .5M288.5 203.3l1.1 .4-.1 2.2-2.4-.7M289.3 206.9l1.7 .1M289.5 205.7l1.6 .1M289.5 205.3l1.6 .1M291.9 207.1l1.9 .1M292 205.9l1.9 .1M292.1 205.5l1.8 .1"/>
<path d="M294.7 207.3l1.9 .1M294.9 206.1l1.8 .1M294.9 205.7l1.8 .1M297.5 207.4l1.9 .2M297.7 206.2l1.8 .2M297.7 205.8l1.9 .2M300.3 207.6l1.9 .1M300.5 206.4l1.9 .1M300.5 206l1.9 .2M303.1 207.8l1.9 .1M303.3 206.6l1.8 .1M303.3 206.2l1.9 .1"/>
<path d="M306 208l1.8 .1M306.1 206.8l1.9 .1M306.1 206.4l1.9 .1M308.7 208.2l1.9 .1M308.9 207l1.9 .1M308.9 206.6l1.9 .1M311.6 208.3l1.8 .2v1.9M311.7 207.2l1.9 .1M311.7 206.7l1.9 .2M312.5 208.4v1.9M312.5 211.3v1.9M312.5 214.1v1.9"/>
<path d="M312.5 216.9v1.9M312.5 219.7v1.9M313.4 211.3v1.9M313.4 214.1v1.9M313.4 217v1.8M313.4 219.7v1.9M313.9 208.5v1.8h-.5M314.5 207.3l1.6 .1M314.5 206.9l1.6 .1-.1 1.6-1.6-.1M312.5 222.5v1.9M312.5 225.4v1.8M312.5 228.2v1.9"/>
<path d="M313.4 222.6v1.8M313.4 225.4v1.9M313.4 228.2v1.9"/>
</g>
<!-- layer: WINDOWS -->
<g fill="none" stroke="#000" stroke-width=".26">
<path d="M220.8 49.5h14.4v11.3h-14.4zM226.5 53.6l1.5 1.5-1.5 1.5M228 50.1h-6.6v10h6.6M228 49.5v11.3M228.6 50.1h5.9v10h-5.9zM178.8 172.5h14.4v11.3h-14.4zM178.8 178.4h14.4M179.4 178.4v4.7h5.9v-4.7M179.4 173.1h5.9v4.7h-5.9zM180.7 177.3l2.1 2.2M182.8 177.3l-2.1 2.2M186 172.5v11.3"/>
<path d="M186.6 178.4v4.7h5.9v-4.7M186.6 173.1h5.9v4.7h-5.9zM189.1 177.3l2.1 2.2-2.1-2.2M191.2 177.3l-2.1 2.2M243.9 172.5h8.4v5.3h-8.4zM246.6 173.6l1.5 1.5-1.5 1.5M248.1 173.1h-3.5v4h3.5M248.1 172.5v5.3M248.8 173.1h2.9v4h-2.9zM263.9 172.5h14.4v11.3h-14.4zM263.9 178.4h14.4M264.6 178.4v4.7h5.9v-4.7"/>
<path d="M264.6 173.1h5.9v4.7h-5.9zM265.9 177.3l2.1 2.2M268 177.3l-2.1 2.2M271.1 172.5v11.3M271.8 178.4v4.7h5.9v-4.7M271.8 173.1h5.9v4.7h-5.9zM274.2 177.3l2.1 2.2-2.1-2.2M276.3 177.3l-2.1 2.2"/>
</g>
<!-- layer: MASK -->
<g fill="none" stroke="#fff" stroke-width=".26">
<path d="M180.7 179.5l1.1-1.1 1 1.1M189.1 179.5l1-1.1 1.1 1.1M265.9 179.5l1-1.1 1.1 1.1M274.2 179.5l1.1-1.1 1 1.1M100 198.8h.4v.5h-.4zM104.5 198.8h.4v.5h-.4zM109 198.8h.4v.5h-.4zM113.5 198.8h.4v.5h-.4zM117.9 198.8h.5v.5h-.5zM122.5 198.8h.4v.5h-.4zM127 198.8h.4v.5h-.4zM131.5 198.8h.4v.5h-.4z"/>
<path d="M136 198.8h.4v.5h-.4zM140.4 198.8h.5v.5h-.5zM145 198.8h.4v.5h-.4zM149.5 198.8h.4v.5h-.4zM154 198.8h.4v.5h-.4zM158.5 198.8h.4v.5h-.4zM162.9 198.8h.5v.5h-.5z"/>
</g>
<!-- layer: 0 -->
<path d="M329.8 182.4h-7.3l-19.7 23.8M285 203.1l14.2 41.6h4M286.3 203.7l-1.3-.6-.6 1.3M302.7 204.8l.1 1.4 1.4-.1M258 225.8h6.9v16.7M259 224.8l-1 1 1 1" fill="none" stroke="#000" stroke-width=".26"/>
<!-- layer: LEVELS -->
<path d="M187.6 110.7l1.5 2.7h-3zM239.4 112.3l1.5 2.6h-3.1zM101.4 235.3l1.5 2.6h-3.1zM231.7 233.8l1.5 2.6h-3zM289.3 232.7l1.5 2.6h-3zM314.9 233.2l1.5 2.7h-3z" fill="#000" stroke="#000" stroke-width=".26"/>
<path d="M187.6 110.7l1.5 2.7h-3zM239.4 112.3l1.5 2.6h-3.1zM101.4 235.3l1.5 2.6h-3.1zM231.7 233.8l1.5 2.6h-3zM289.3 232.7l1.5 2.6h-3zM314.9 233.2l1.5 2.7h-3z" fill="none" stroke="#000" stroke-width=".26"/>
<!-- layer: TEXT -->
<g fill="none" stroke="#000" stroke-width=".26">
<path d="M187.6 110.7v2.7M239.4 112.3v2.6M101.4 235.3v2.6M231.7 233.8v2.6M289.3 232.7v2.6M314.9 233.2v2.7"/>
<circle cx="348.8" cy="182.2" r="2.51"/>
<circle cx="326.3" cy="243.5" r="2.51"/>
</g>
<!-- layer: GRDLEV -->
<path d="M126.7 108.7l122.7 4M334.4 233.6l-45.1-.9-57.6 1.1-178 2" fill="none" stroke="#000" stroke-width=".26"/>
<!-- layer: DIMENSION -->
<path d="M170.3 178.1h4M174.3 176.1v18M237 178.1h4M241 176.1v20M255.4 178.1h4M259.4 176.1v18M170.3 194.1h4M174.3 194.1v2M237 194.1h4M255.4 194.1h4M259.4 194.1v2" fill="none" stroke="#f00" stroke-width=".26"/>
<g fill="#f00" stroke="#f00" stroke-width=".26">
<path d="M173.2 193.2l2 2 .2-.2zM173.2 193.2l.2-.2 2 2z"/>
<path d="M173.4 177l-.2 .2 2.2 1.8zM173.2 177.2l2.2 1.8-.2 .2z"/>
<path d="M239.9 177.2l2 2 .2-.2zM239.9 177.2l.2-.2 2 2z"/>
<path d="M240.1 193l-.2 .2 2.2 1.8zM239.9 193.2l2.2 1.8-.2 .2z"/>
<path d="M258.3 193.2l2.1 2 .2-.2zM258.3 193.2l.3-.2 2 2z"/>
<path d="M258.6 177l-.3 .2 2.3 1.8zM258.3 177.2l2.3 1.8-.2 .2z"/>
</g>
<g font-size="7.5">
<text x="180.9" y="124">South Elevation</text>
<text x="187.1" y="247.2">East Elevation</text>
</g>
<g font-size="4.5">
<text x="28.3" y="283.6">MR R IRVINE &amp; MS N BROOKS</text>
<text x="143.5" y="283.6">72 MIDDLE STREET, KINGSFORD NSW 2032</text>
<text x="293.2" y="283.9">1:100</text>
<text x="322.1" y="283.8">5 OF 8</text>
<text x="354.3" y="283.7">7869/</text>
<text x="377.4" y="283.7">G</text>
</g>
<g font-size="2.6">
<text x="381" y="34.5">RL. 51.890</text>
<text x="381.2" y="31.6">Top of Parapet</text>
<text x="33.7" y="41.8" transform="rotate(-90 33.7 41.8)">500</text>
<text x="381.4" y="46.6">U/side of new</text>
<text x="381.4" y="52.5">RL. 51.080</text>
<text x="381.5" y="49.5">Bottom Chord</text>
<text x="33.6" y="58.9" transform="rotate(-90 33.6 58.9)">1260</text>
<text x="37.4" y="56.9" transform="rotate(-90 37.4 56.9)">SO</text>
<text x="25.5" y="61" transform="rotate(-90 25.5 61)">2730</text>
<text x="381.5" y="63.4">Top of New</text>
<text x="33.5" y="68.9" transform="rotate(-90 33.5 68.9)">970</text>
<text x="381.3" y="69.3">RL. 48.350</text>
<text x="381.3" y="66.4">Particleboard Flooring</text>
<text x="381.5" y="79.3">U/side of Existing</text>
<text x="381.6" y="82.2">Ceiling Lining</text>
<text x="381.5" y="85.1">RL. 47.815</text>
<text x="25.6" y="94.7" transform="rotate(-90 25.6 94.7)">3055</text>
<text x="382.2" y="99.3">Top of Existing</text>
<text x="382" y="102.2">Flooring</text>
<text x="382" y="105.1">RL.44.760</text>
<text x="182.1" y="115.5">RL 44.33</text>
<text x="233.8" y="117.1">RL 44.17</text>
<text x="297" y="131.7">To Frame</text>
<text x="299.6" y="128.8">490</text>
<text x="301" y="137">450</text>
<text x="296.9" y="139.9">To Cladding</text>
<text x="381.2" y="154.6">Top of Parapet</text>
<text x="381" y="157.5">RL. 51.890</text>
<text x="33.7" y="165.4" transform="rotate(-90 33.7 165.4)">500</text>
<text x="41.5" y="165.4" transform="rotate(-90 41.5 165.4)">500</text>
<text x="381.4" y="169.6">U/side of new</text>
<text x="381.5" y="172.5">Bottom Chord</text>
<text x="37.4" y="179.9" transform="rotate(-90 37.4 179.9)">SO</text>
<text x="41.4" y="177.8" transform="rotate(-90 41.4 177.8)">660</text>
<text x="45.2" y="176.9" transform="rotate(-90 45.2 176.9)">SO</text>
<text x="381.4" y="175.5">RL. 51.080</text>
<text x="25.5" y="184" transform="rotate(-90 25.5 184)">2730</text>
<text x="33.6" y="181.9" transform="rotate(-90 33.6 181.9)">1260</text>
<text x="183.5" y="182.6">F</text>
<text x="190.7" y="182.6">F</text>
<text x="268.7" y="182.6">F</text>
<text x="275.9" y="182.6">F</text>
<text x="330.4" y="183.2">Demolish and</text>
<text x="347.9" y="183">2</text>
<text x="33.5" y="191.9" transform="rotate(-90 33.5 191.9)">970</text>
<text x="41.3" y="190.1" transform="rotate(-90 41.3 190.1)">1570</text>
<text x="330.4" y="186.1">remove existing</text>
<text x="330.4" y="189">pergola</text>
<text x="381.3" y="189.3">Particleboard Flooring</text>
<text x="381.5" y="186.4">Top of New</text>
<text x="381.3" y="192.3">RL. 48.350</text>
<text x="381.5" y="202.3">U/side of Existing</text>
<text x="381.5" y="208.1">RL. 47.815</text>
<text x="381.6" y="205.2">Ceiling Lining</text>
<text x="25.6" y="217.6" transform="rotate(-90 25.6 217.6)">3055</text>
<text x="382" y="225.2">Flooring</text>
<text x="382.2" y="222.3">Top of Existing</text>
<text x="382" y="228.1">RL.44.760</text>
<text x="225.3" y="238.6">RL 44.325</text>
<text x="283.8" y="237.5">RL 44.43</text>
<text x="309.3" y="238">RL 44.38</text>
<text x="95.8" y="240.1">RL 44.17</text>
<text x="251.1" y="245.6">New Stack if Possible</text>
<text x="304.6" y="245.6">Build up existing</text>
<text x="325.4" y="244.4">2</text>
<text x="304.5" y="248.5">rendered brick walls</text>
<text x="304.7" y="251.4">to suit new works</text>
<text x="19.6" y="283.7">FOR:</text>
<text x="137.2" y="283.6">AT:</text>
<text x="282.9" y="283.9">SCALE:</text>
<text x="311.5" y="283.9">SHEET:</text>
<text x="340.7" y="283.9">JOB NO:</text>
<text x="367.2" y="283.7">17</text>
</g>
<g font-size="2.6" fill="#f00">
<text x="240" y="189.9" transform="rotate(-90 240 189.9)">1600</text>
<text x="243.8" y="188.1" transform="rotate(-90 243.8 188.1)">Min</text>
<text x="173.2" y="192.3" transform="rotate(-90 173.2 192.3)">1600 Min</text>
<text x="177.1" y="194.9" transform="rotate(-90 177.1 194.9)">To Mid Window</text>
<text x="258.4" y="192.3" transform="rotate(-90 258.4 192.3)">1600 Min</text>
<text x="262.2" y="194.9" transform="rotate(-90 262.2 194.9)">To Mid Window</text>
</g>
</svg>
